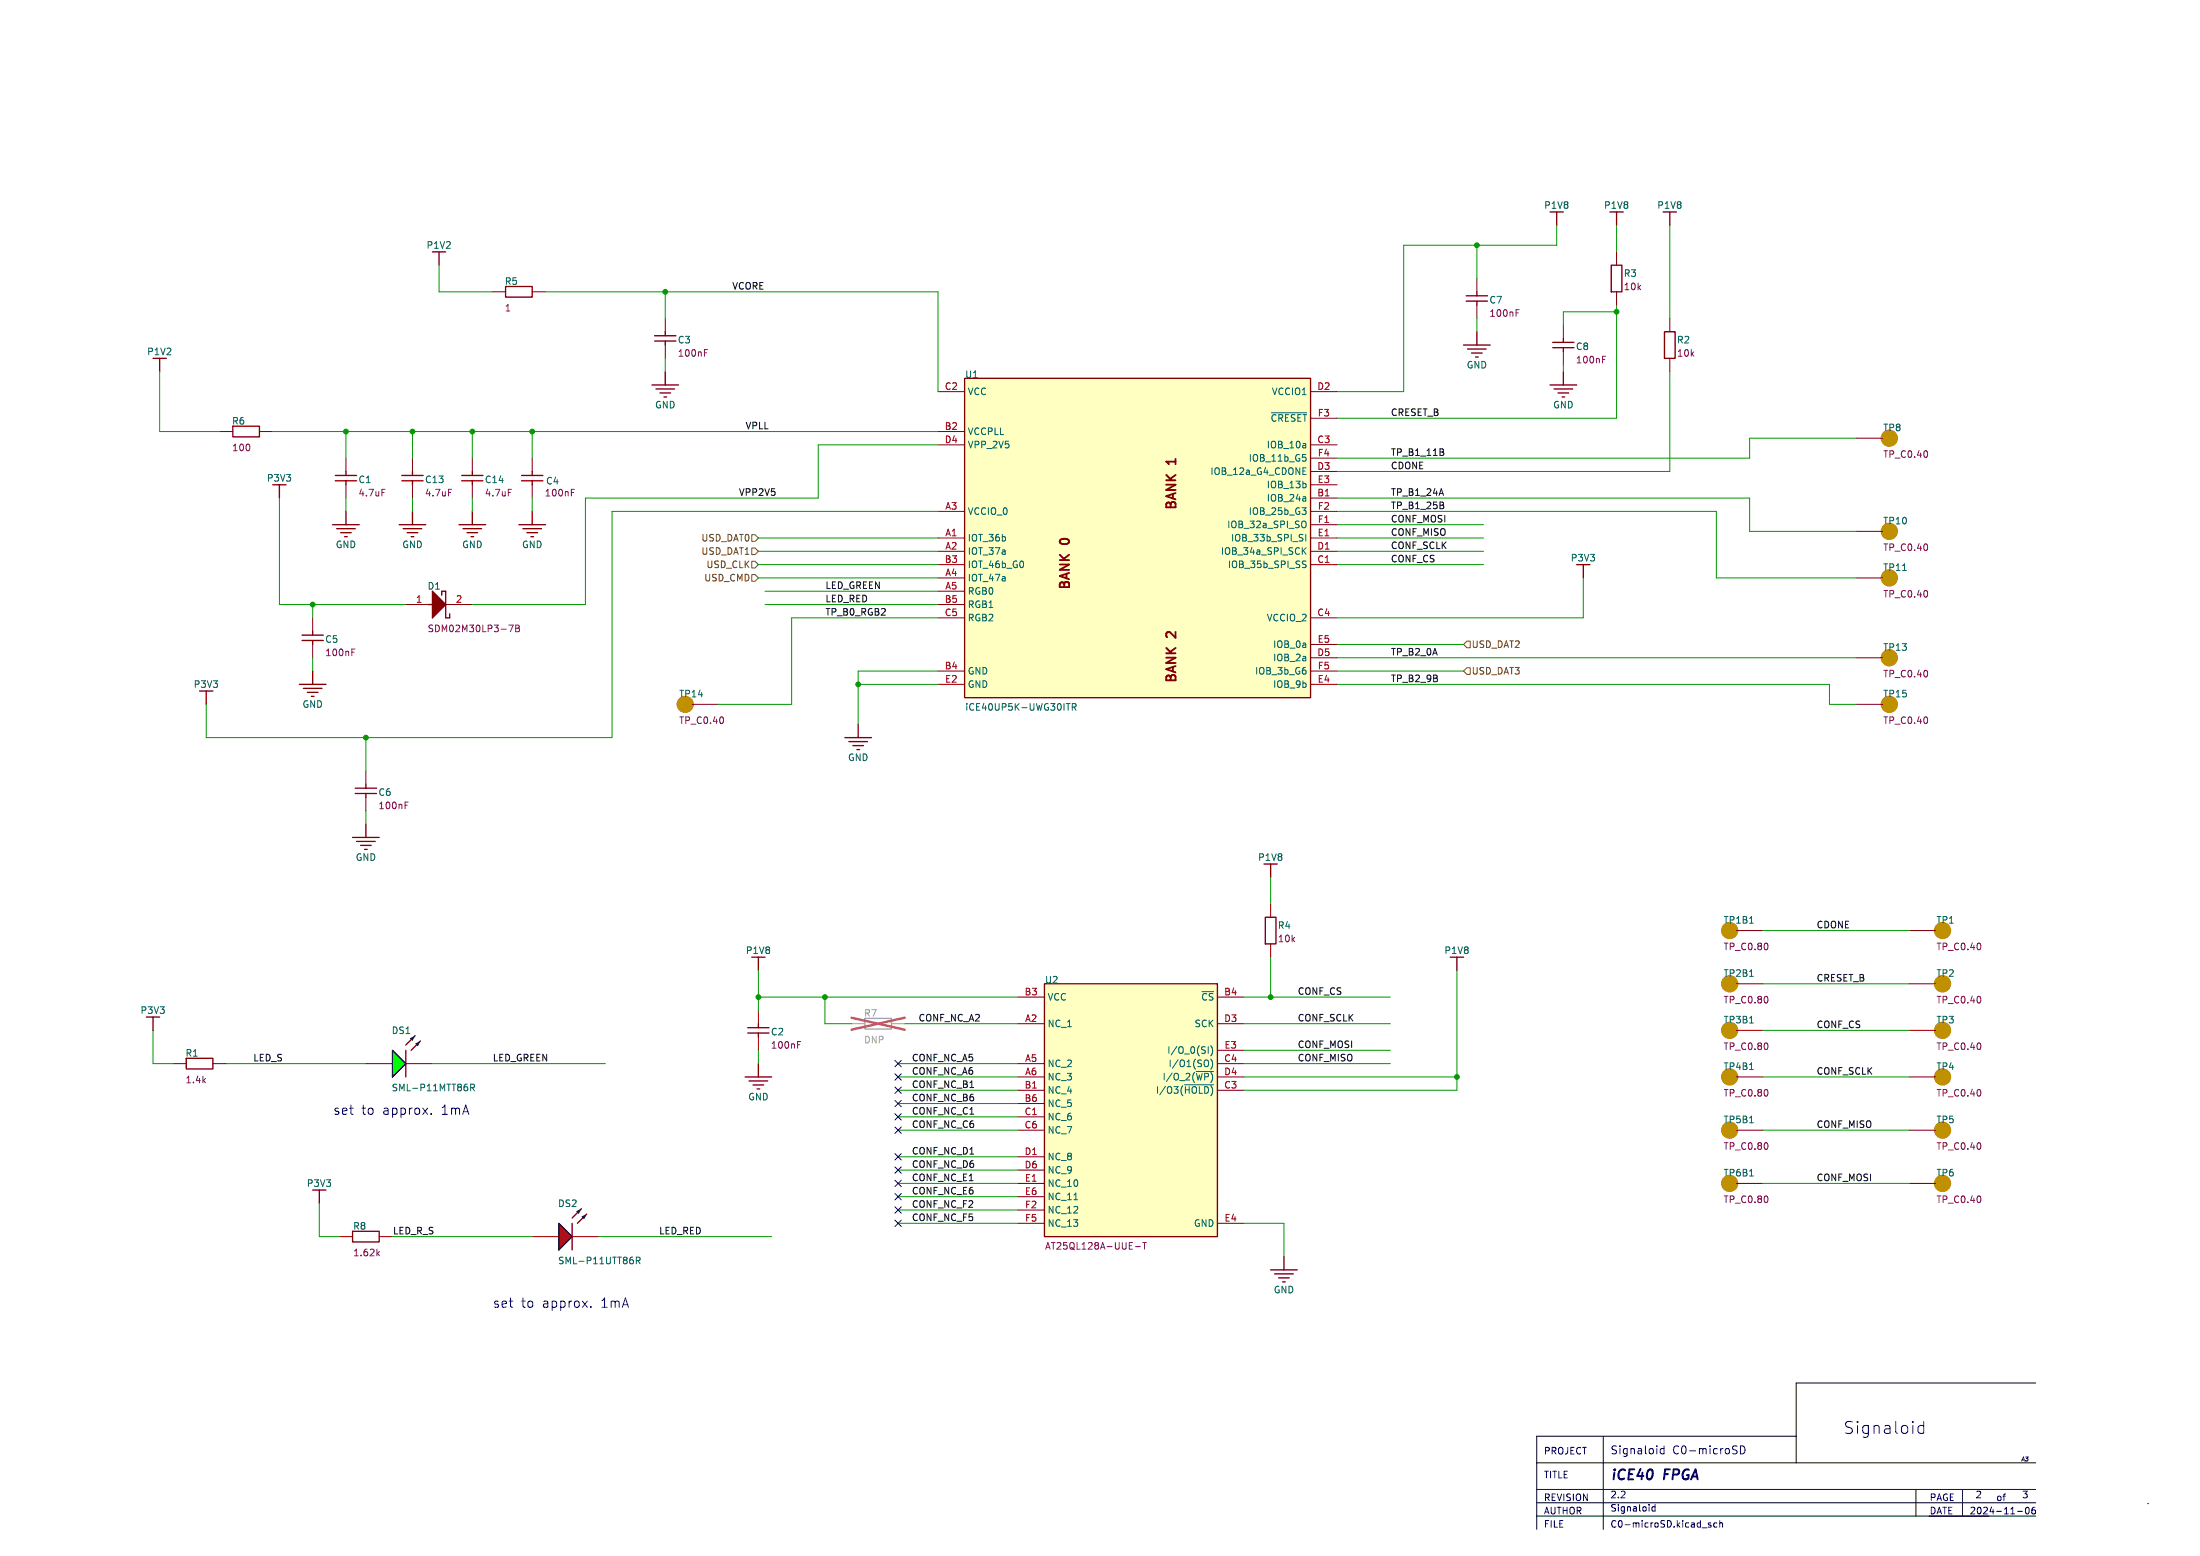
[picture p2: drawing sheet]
<svg xmlns="http://www.w3.org/2000/svg" width="420mm" height="297mm" viewBox="0 0 420 297" stroke-linecap="round" stroke-linejoin="round" font-family="sans-serif">
<path d="M410 287h.1" fill="none" stroke="#840000" stroke-width=".19"/>
<path d="M81.8 115.4h.7M82.5 112.9l2.6 2.5-2.6 2.5zM84.3 113.6v-.7h.8v5h.8v-.7" fill="none" stroke="#840000" stroke-width=".25"/>
<path d="M82.5 112.9l2.6 2.5-2.6 2.5z" fill="#840000"/>
<path d="M281.9 53.2v2.5M281.9 58.2v2.6M308.6 48.1v2.5M308.6 55.7v2.5M354.3 83.6h5.1M77.5 115.4h5M85.1 115.4h5.1M354.3 101.4h5.1M354.3 110.3h5.1M354.3 125.6h5.1" fill="none" stroke="#840000" stroke-width=".19"/>
<path d="M289.4 59.7h.4M289.4 59.1h.6M367.9 86.3v.8M97.1 119.3h.9l-.6 1.3M98.5 119.3h.4l.2 .3-.2 .3 .2 .1 .1 .3-.3 .3h-.4zM98.5 119.9h.4M367.9 104.1v.7M367.9 112.9v.8M367.9 128.2v.8" fill="none" stroke="#840084" stroke-width=".19"/>
<g fill="#bf9000" stroke="#bf9000" stroke-width=".76">
<circle cx="360.7" cy="101.4" r="1.27"/>
<circle cx="360.7" cy="110.3" r="1.27"/>
<circle cx="360.7" cy="125.6" r="1.27"/>
<circle cx="360.7" cy="83.6" r="1.27"/>
</g>
<path d="M363.2 108.9h.7" fill="none" stroke="#006464" stroke-width=".19"/>
<g fill="none" stroke="#840000" stroke-width=".25">
<path d="M279.9 56.5h4.1M279.9 57.5h4.1M281.9 55.7v.8M281.9 57.5v.7M297.2 40.5v2.5M307.6 50.6h2v5.1h-2zM308.6 40.5v2.5M318.8 40.5v2.5M279.4 65.9h5.1M280.2 66.6h3.5M280.9 67.4h2.1M281.7 68.1h.5"/>
<path d="M281.9 63.3v2.6M302.3 107.8v2.5"/>
</g>
<path d="M184.1 72.2h66.1v61h-66.1z" fill="#ffffc2"/>
<path d="M184.1 72.2h66.1v61h-66.1z" fill="none" stroke="#800000" stroke-width=".25"/>
<g fill="none" stroke="#840000" stroke-width=".19">
<path d="M94 55.7h2.5M101.6 55.7h2.5M127 60.8v2.5M127 65.9v2.5M179.1 74.8h5M250.2 74.8h5.1M250.2 79.8h5.1M298.4 62.1v2.5M298.4 67.1v2.6M318.8 60.8v2.5M318.8 68.4v2.5M78.7 87.5v2.5"/>
<path d="M78.7 92.5v2.6M90.2 87.5v2.5M90.2 92.5v2.6M101.6 87.5v2.5M101.6 92.5v2.6M179.1 97.6h5M179.1 82.4h5M179.1 84.9h5M250.2 97.6h5.1M250.2 95.1h5.1M250.2 84.9h5.1M250.2 90h5.1"/>
<path d="M250.2 92.5h5.1M250.2 87.5h5.1M179.1 102.7h5M179.1 105.2h5M179.1 110.3h5M179.1 112.9h5M179.1 107.8h5M179.1 115.4h5M179.1 117.9h5M250.2 102.7h5.1M250.2 105.2h5.1M250.2 107.8h5.1"/>
<path d="M250.2 117.9h5.1M250.2 100.2h5.1M132.1 134.4h5.1M179.1 128.1h5M179.1 130.6h5M250.2 128.1h5.1M250.2 125.6h5.1M250.2 130.6h5.1M250.2 123h5.1M354.3 134.4h5.1M242.6 172.5v2.6M331.5 177.6h5"/>
<path d="M364.5 177.6h5.1M242.6 180.2v2.5M331.5 196.7h5M331.5 187.8h5M364.5 196.7h5.1M364.5 187.8h5.1M331.5 205.6h5M331.5 215.7h5M364.5 205.6h5.1M364.5 215.7h5.1M331.5 225.9h5M364.5 225.9h5.1"/>
</g>
<g fill="none" stroke="#006464" stroke-width=".19">
<path d="M242.7 78.8h6.8M248.6 96.9h.7l-.4 .5M248.7 86.8h.6M248.7 89.9h.5M248.7 90.6h.6M248.7 89.3h.6M249 99.5h.2a.81 .81 0 0 1-.2 1.2M249.1 87.2l.2 .3v.3l-.2 .2M249.1 97.4l.2 .2v.3l-.2 .3M249.2 92.3l.1 .2-.1 .6M248.8 105.1l.5 .7M248.9 107.7l.3 .1 .1 .3-.2 .3h-.3"/>
<path d="M248.9 107.1h.4M249.3 102v1.3M249.3 104.5l-.7 .8M203.6 134.3h.7M203.9 134.3v1.3M204.7 135l.6-.1 .1-.2v-.3l-.7-.1v1.3M205 135l.4 .6M334 176.2h.7M334 195.3h.7M334 186.4h.7M334 204.1h.7M334 214.3h.7"/>
<path d="M334 224.5h.7"/>
</g>
<g fill="none" stroke="#840000" stroke-width=".25">
<path d="M83.8 48.1v2.5M96.5 54.7h5.1v2h-5.1zM124.5 73.5h5M125 64.1h4M125 65.1h4M125.2 74.2h3.6M126 75h2M126.7 75.8h.6M127 63.3v.8M127 65.1v.8M127 70.9v2.6M295.9 73.5h5.1"/>
<path d="M296.4 65.4h4.1M296.4 66.4h4.1M296.7 74.2h3.5M297.4 75h2.1M298.2 75.8h.5M298.4 64.6v.8M298.4 66.4v.7M298.4 70.9v2.6M317.8 63.3h2v5.1h-2zM76.7 90.8h4.1M76.7 91.8h4.1M78.7 90v.8"/>
<path d="M78.7 91.8v.7M78.7 97.6v2.6M88.1 90.8h4.1M88.1 91.8h4.1M90.2 90v.8M90.2 91.8v.7M90.2 97.6v2.6M99.6 90.8h4M99.6 91.8h4M101.6 90v.8M101.6 91.8v.7M101.6 97.6v2.6"/>
<path d="M76.2 100.2h5.1M77 100.9h3.5M77.7 101.7h2.1M78.5 102.4h.5M87.6 100.2h5.1M88.4 100.9h3.5M89.2 101.7h2M89.9 102.4h.5M99.1 100.2h5M99.8 100.9h3.6M100.6 101.7h2M101.3 102.4h.6"/>
<path d="M163.8 138.3v2.5M161.3 140.8h5.1M162.1 141.6h3.5M162.8 142.3h2M163.6 143.1h.5M241.6 175.1h2v5.1h-2zM242.6 164.9v2.6M278.1 182.7v2.5M245.1 239.9v2.5M242.6 242.4h5M243.3 243.2h3.6M244.1 243.9h2"/>
<path d="M244.9 244.7h.5"/>
</g>
<g fill="none" stroke="#840084" stroke-width=".19">
<path d="M134.5 67.3h.4M134.5 66.7h.6M305.9 68.6h.4M305.9 68h.6M85.6 93.4h.6M97 93.4h.6M109.1 93.4h.6M109.1 94h.4M138.1 137.1v.8M367.9 137.1v.8M337.4 199.3v.8M337.4 180.3v.7"/>
<path d="M337.4 190.4v.8M378.1 190.4v.8M378.1 180.3v.7M378.1 199.3v.8M337.4 208.2v.8M337.4 218.4v.7M378.1 208.2v.8M378.1 218.4v.7M337.4 228.5v.8M378.1 228.5v.8"/>
</g>
<g fill="#bf9000" stroke="#bf9000" stroke-width=".76">
<circle cx="330.2" cy="196.7" r="1.27"/>
<circle cx="330.2" cy="205.6" r="1.27"/>
<circle cx="330.2" cy="187.8" r="1.27"/>
<circle cx="370.8" cy="187.8" r="1.27"/>
<circle cx="370.8" cy="196.7" r="1.27"/>
<circle cx="370.8" cy="177.6" r="1.27"/>
<circle cx="370.8" cy="205.6" r="1.27"/>
<circle cx="330.2" cy="225.9" r="1.27"/>
<circle cx="370.8" cy="215.7" r="1.27"/>
<circle cx="370.8" cy="225.9" r="1.27"/>
<circle cx="330.2" cy="215.7" r="1.27"/>
<circle cx="330.2" cy="177.6" r="1.27"/>
<circle cx="360.7" cy="134.4" r="1.27"/>
<circle cx="130.8" cy="134.4" r="1.27"/>
</g>
<path d="M165.1 194.4h5.1v2h-5.1z" fill="none" stroke="#a1a1a1" stroke-width=".25"/>
<path d="M162.6 195.4h2.5M170.2 195.4h2.5" fill="none" stroke="#a1a1a1" stroke-width=".19"/>
<path d="M162.6 194.3l10.1 2.2M172.7 194.3l-10.1 2.2" fill="none" stroke="#e65255" stroke-width=".46"/>
<path d="M106.7 233.5l2.5 2.5-2.5 2.6z" fill="#f00"/>
<path d="M61 227.2v2.5M67.3 235h5.1v2.1h-5.1zM109.2 233.5v5.1M111 230.7l-1.8 1.8M112 231.7l-1.8 1.8" fill="none" stroke="#840000" stroke-width=".25"/>
<path d="M106.7 233.5l2.5 2.5-2.5 2.6z" fill="none" stroke="#000" stroke-width=".25"/>
<path d="M110 231.2l1-.5-.5 1zM111 232.2l1-.5-.5 1z" fill="#000"/>
<path d="M64.8 236h2.5M72.4 236h2.5M101.6 236h5.1M109.2 236h5.1" fill="none" stroke="#840000" stroke-width=".19"/>
<path d="M121.5 240.6h.6l.1-.2-.1-.3-.6-.1v1.2M121.8 240.6l.4 .6" fill="none" stroke="#006464" stroke-width=".19"/>
<path d="M72.1 239.2l.3 .5M72.4 238.9l-.4 .4" fill="none" stroke="#840084" stroke-width=".19"/>
<path d="M74.9 200.5l2.6 2.5-2.6 2.6z" fill="#0f0"/>
<path d="M79.2 197.7l-1.7 1.8M80.3 198.7l-1.8 1.8M77.5 200.5v5.1" fill="none" stroke="#840000" stroke-width=".25"/>
<path d="M74.9 200.5l2.6 2.5-2.6 2.6z" fill="none" stroke="#000" stroke-width=".25"/>
<path d="M78.2 198.2l1-.5-.5 1zM79.2 199.2l1.1-.5-.5 1z" fill="#000"/>
<path d="M69.8 203h5.1M77.5 203h5" fill="none" stroke="#840000" stroke-width=".19"/>
<path d="M89.8 207.6l.7-.1 .1-.1-.1-.3-.7-.2v1.3M90.1 207.6l.5 .6" fill="none" stroke="#006464" stroke-width=".19"/>
<path d="M199.4 187.8h33v48.2h-33z" fill="#ffffc2"/>
<path d="M199.4 187.8h33v48.2h-33z" fill="none" stroke="#800000" stroke-width=".25"/>
<g fill="none" stroke="#840000" stroke-width=".19">
<path d="M41.9 82.4h2.5M49.5 82.4h2.6M66 87.5v2.5M66 92.5v2.6M59.7 117.9v2.6M59.7 123v2.6M69.8 147.1v2.6M69.8 152.2v2.6M144.8 192.9v2.5M144.8 197.9v2.6M194.3 195.4h5.1M194.3 190.3h5.1"/>
<path d="M232.4 195.4h5.1M232.4 190.3h5.1M33 203h2.6M40.6 203h2.6M194.3 203h5.1M194.3 205.6h5.1M194.3 208.1h5.1M194.3 210.6h5.1M194.3 213.2h5.1M194.3 215.7h5.1M232.4 203h5.1M232.4 205.6h5.1"/>
<path d="M232.4 208.1h5.1M232.4 200.5h5.1M194.3 220.8h5.1M194.3 223.3h5.1M194.3 225.9h5.1M194.3 233.5h5.1M194.3 228.4h5.1M194.3 231h5.1M232.4 233.5h5.1"/>
</g>
<path d="M230.7 199.8v1.3M231.1 199.6a1.46 1.46 0 0 1 0 1.9M226.1 207.1h5.6M228.4 204.5h3.3M230.5 202.4a.9 .9 0 0 1 0 1.1M231.1 202.2a1.46 1.46 0 0 1 0 1.9M205 229h.7" fill="none" stroke="#006464" stroke-width=".19"/>
<path d="M72.9 93.4h.6M67.2 124.5h.4M67.2 123.9h.6M77.3 153.7h.5M77.3 153.1h.6M152.3 199.4h.4M152.3 198.8h.6M216.7 238h1M218.1 237.2h.8M218.5 237.2v1.2" fill="none" stroke="#840084" stroke-width=".19"/>
<g fill="none" stroke="#840000" stroke-width=".25">
<path d="M30.5 68.4v2.5M44.4 81.4h5.1v2h-5.1zM53.3 92.5v2.6M64 90.8h4.1M64 91.8h4.1M66 90v.8M66 91.8v.7M66 97.6v2.6M63.5 100.2h5.1M64.3 100.9h3.5M65 101.7h2.1M65.8 102.4h.5"/>
<path d="M39.4 131.9v2.5M57.1 130.6h5.1M57.7 121.2h4M57.7 122.3h4M57.9 131.4h3.6M58.7 132.2h2M59.4 132.9h.5M59.7 120.5v.7M59.7 122.3v.7M59.7 128.1v2.5M67.3 159.8h5.1M67.8 150.4h4.1"/>
<path d="M67.8 151.5h4.1M69.8 149.7v.7M69.8 151.5v.7M69.8 157.3v2.5M68.1 160.6h3.5M68.8 161.4h2.1M69.6 162.1h.5M29.2 194.1v2.6M142.7 196.2h4.1M142.7 197.2h4.1M144.8 182.7v2.5M144.8 195.4v.8"/>
<path d="M144.8 197.2v.7M35.6 202h5v2h-5zM142.2 205.6h5.1M143 206.3h3.6M143.8 207.1h2M144.5 207.8h.5M144.8 203v2.6"/>
</g>
<path d="M143.5 102.1h.6l.7 .6-.7 .6h-.6zM143.5 107.1h.6l.7 .7-.7 .6h-.6zM143.5 104.6h.6l.7 .6-.7 .7h-.6zM143.5 109.7h.6l.7 .6-.7 .6h-.6zM280 122.4h.7v1.2h-.7l-.6-.6zM280 127.5h.7v1.2h-.7l-.6-.6z" fill="none" stroke="#725600" stroke-width=".19"/>
<path d="M275.1 93.3l.5 1.3M275.5 96.5l.1 .2-.1 .3M275.5 86.3l.1 .2-.1 .4M275.5 96v.3M275.5 85.8v.4" fill="none" stroke="#0f0f0f" stroke-width=".19"/>
<g fill="none" stroke="#0000c2" stroke-width=".19">
<path d="M82.3 212.5v.2M112.8 249.4v.1M317.7 276v1.5M317.7 276.6l-.5-.1-.3 .3 .2 .6h.6M331.3 276.8l.3 .3-.1 .3-.2 .1M331.4 276l.2 .1M332.3 276a.77 .77 0 0 1 .8 .7 .77 .77 0 0 1-.8 .8zM367.2 271.3v2.3M367.2 272.2l-.6-.1-.4 .4v.7l.2 .3 .2 .1 .6-.1M316 287.2v1.2M316 287.7l-.4-.1-.2 .2 .1 .6h.5M324.9 291.6h1"/>
<path d="M326.6 290.7h-.3l-.2 .1 .1 .2 .4 .1v.3h-.5M327.8 290.7h-.4l-.2 .2 .1 .5h.5M328.3 290.8l.2-.1h.3v.8M328.3 290.2v1.3M385.2 288.5h.9M386.8 287.8l.2-.1a.68 .68 0 0 1 .4 .6 .68 .68 0 0 1-.4 .7l-.3-.5zM388.5 287.7l-.4 .1-.2 .2v.7l.2 .3 .4-.2 .1-.4-.1-.2h-.4l-.2 .2"/>
</g>
<path d="M293.4 279.2h95.2M306.1 274.1v17.8M342.9 274.1h-49.5v17.8M388.6 264h-45.7v15.2M293.4 289.4h95.2M293.4 284.3h95.2M293.4 286.8h95.2M365.8 284.3v5.1M374.6 284.3v5.1" fill="none" stroke="#000" stroke-width=".19"/>
<g fill="none" stroke="#009600" stroke-width=".19">
<path d="M83.8 50.6v5.1h10.2M104.1 55.7h75v19.1M127 55.7v5.1M281.9 46.8v6.4M297.2 43v3.8h-29.2v28h-12.7M308.6 59.5h-10.2v2.6M308.6 43v5.1M308.6 58.2v21.6h-53.3M318.8 43v17.8M30.5 70.9v11.5h11.4M127 68.4v2.5M281.9 60.8v2.5"/>
<path d="M298.4 69.7v1.2M318.8 70.9v19.1h-63.5M52.1 82.4h127M53.3 95.1v20.3h24.2M66 82.4v5.1M66 95.1v2.5M78.7 82.4v5.1M78.7 95.1v2.5M90.2 82.4v5.1M90.2 95.1v2.5M101.6 82.4v5.1M101.6 95.1v2.5"/>
<path d="M179.1 97.6h-62.3v43.2h-77.4v-6.4M179.1 84.9h-22.9v10.2h-44.4v20.3h-21.6M255.3 97.6h72.4v12.7h26.6M255.3 95.1h78.7v6.3h20.3M354.3 83.6h-20.3v3.9h-78.7M59.7 115.4v2.5M144.8 110.3h34.3M144.8 105.2h34.3M144.8 102.7h34.3M144.8 107.8h34.3M146 115.4h33.1M146 112.9h33.1"/>
<path d="M179.1 117.9h-28v16.5h-13.9M255.3 105.2h27.9M255.3 102.7h27.9M255.3 107.8h27.9M255.3 100.2h27.9M302.3 110.3v7.6h-47M59.7 125.6v2.5M163.8 130.6h15.3M179.1 128.1h-15.3v10.2M255.3 130.6h93.9v3.8h5.1M255.3 128.1h24.1M255.3 125.6h99"/>
<path d="M255.3 123h24.1M69.8 140.8v6.3M69.8 154.8v2.5M242.6 167.5v5M336.5 177.6h28M29.2 196.7v6.3h3.8M144.8 190.3h49.5M144.8 185.2v7.7M157.5 190.3v5.1h5.1M172.7 195.4h21.6M237.5 195.4h27.9M237.5 190.3h27.9"/>
<path d="M242.6 182.7v7.6M278.1 185.2v22.9h-40.6M336.5 187.8h28M336.5 196.7h28M43.2 203h26.6M82.5 203h33.1M144.8 200.5v2.5M171.4 215.7h22.9M171.4 213.2h22.9M171.4 208.1h22.9M171.4 203h22.9M171.4 205.6h22.9"/>
<path d="M171.4 210.6h22.9M237.5 200.5h27.9M237.5 203h27.9M237.5 205.6h40.6M336.5 215.7h28M336.5 205.6h28M61 229.7v6.3h3.8M74.9 236h26.7M114.3 236h33M171.4 225.9h22.9M171.4 231h22.9M171.4 228.4h22.9"/>
<path d="M171.4 233.5h22.9M171.4 223.3h22.9M171.4 220.8h22.9M237.5 233.5h7.6v6.4M336.5 225.9h28"/>
</g>
<g fill="none" stroke="#000084" stroke-width=".19">
<path d="M170.8 207.5l1.3 1.2M170.8 210l1.3 1.3M170.8 215.1l1.3 1.2M170.8 212.6l1.3 1.2M170.8 205l1.3 1.2M170.8 202.4l1.3 1.2M172.1 207.5l-1.3 1.2M172.1 210l-1.3 1.3M172.1 215.1l-1.3 1.2M172.1 212.6l-1.3 1.2M172.1 205l-1.3 1.2M172.1 202.4l-1.3 1.2"/>
<path d="M170.8 232.9l1.3 1.2M170.8 230.4l1.3 1.2M170.8 227.8l1.3 1.2M170.8 225.3l1.3 1.2M170.8 222.7l1.3 1.3M170.8 220.2l1.3 1.2M172.1 232.9l-1.3 1.2M172.1 230.4l-1.3 1.2M172.1 227.8l-1.3 1.2M172.1 225.3l-1.3 1.2M172.1 222.7l-1.3 1.3M172.1 220.2l-1.3 1.2"/>
</g>
<g fill="#009600" stroke="#009600" stroke-width=".19">
<circle cx="163.8" cy="130.6" r=".46"/>
<circle cx="69.8" cy="140.8" r=".46"/>
<circle cx="90.2" cy="82.4" r=".46"/>
<circle cx="66" cy="82.4" r=".46"/>
<circle cx="59.7" cy="115.4" r=".46"/>
<circle cx="78.7" cy="82.4" r=".46"/>
<circle cx="157.5" cy="190.3" r=".46"/>
<circle cx="144.8" cy="190.3" r=".46"/>
<circle cx="127" cy="55.7" r=".46"/>
<circle cx="101.6" cy="82.4" r=".46"/>
<circle cx="278.1" cy="205.6" r=".46"/>
<circle cx="242.6" cy="190.3" r=".46"/>
<circle cx="308.6" cy="59.5" r=".46"/>
<circle cx="281.9" cy="46.8" r=".46"/>
</g>
<text font-size="3.2" fill="#0000c2" x="351.8" y="273.9">Signaloid</text>
<g font-size="2.7" fill="#0000c2">
<text x="307.3" y="283">iCE40</text>
<text x="317.7" y="283">FPGA</text>
</g>
<g font-size="2.5" fill="#840000">
<text x="225" y="88.6" transform="rotate(-90 225 88.6)">1</text>
<text x="225" y="97.6" transform="rotate(-90 225 97.6)">BANK</text>
<text x="204.7" y="103.8" transform="rotate(-90 204.7 103.8)">0</text>
<text x="204.7" y="112.9" transform="rotate(-90 204.7 112.9)">BANK</text>
<text x="225" y="121.6" transform="rotate(-90 225 121.6)">2</text>
<text x="225" y="130.6" transform="rotate(-90 225 130.6)">BANK</text>
</g>
<g font-size="2.5" fill="#0000c2">
<text x="63.5" y="212.9">set</text>
<text x="68.9" y="212.9">to</text>
<text x="73" y="212.9">approx.</text>
<text x="84.3" y="212.9">1mA</text>
<text x="94" y="249.8">set</text>
<text x="99.4" y="249.8">to</text>
<text x="103.5" y="249.8">approx.</text>
<text x="114.8" y="249.8">1mA</text>
</g>
<g font-size="2.1" fill="#0000c2">
<text x="307.3" y="277.7">Signaloid</text>
<text x="319.3" y="277.7">C0-microSD</text>
</g>
<g font-size="1.8" fill="#006464">
<text x="294.7" y="40.1">P1V8</text>
<text x="306.1" y="40.1">P1V8</text>
<text x="316.3" y="40.1">P1V8</text>
<text x="81.3" y="47.7">P1V2</text>
<text x="309.9" y="53">R3</text>
<text x="96.3" y="54.6">R5</text>
<text x="284.2" y="58.1">C7</text>
<text x="129.3" y="65.7">C3</text>
<text x="320.1" y="65.7">R2</text>
<text x="28" y="68">P1V2</text>
<text x="279.9" y="70.5">GND</text>
<text x="300.7" y="67">C8</text>
<text x="184.2" y="72.4">U1</text>
<text x="184.7" y="75.6">VCC</text>
<text x="242.7" y="75.6">VCCIO1</text>
<text x="44.2" y="81.2">R6</text>
<text x="125" y="78.2">GND</text>
<text x="184.7" y="83.2">VCCPLL</text>
<text x="242.5" y="80.7">~{CRESET}</text>
<text x="296.4" y="78.2">GND</text>
<text x="359.4" y="82.5">TP8</text>
<text x="184.7" y="85.8">VPP_2V5</text>
<text x="238.3" y="88.3">IOB_11b_G5</text>
<text x="241.7" y="85.8">IOB_10a</text>
<text x="50.8" y="92.1">P3V3</text>
<text x="68.3" y="92.4">C1</text>
<text x="81" y="92.4">C13</text>
<text x="92.5" y="92.4">C14</text>
<text x="104.1" y="92.7">C4</text>
<text x="231" y="90.9">IOB_12a_G4_CDONE</text>
<text x="241.7" y="95.9">IOB_24a</text>
<text x="241.7" y="93.4">IOB_13b</text>
<text x="184.7" y="98.5">VCCIO_0</text>
<text x="234.2" y="101">IOB_32a_SPI_SO</text>
<text x="238.3" y="98.5">IOB_25b_G3</text>
<text x="359.4" y="100.3">TP10</text>
<text x="64" y="104.8">GND</text>
<text x="76.7" y="104.8">GND</text>
<text x="88.1" y="104.8">GND</text>
<text x="99.6" y="104.8">GND</text>
<text x="184.7" y="103.6">IOT_36b</text>
<text x="184.7" y="106.1">IOT_37a</text>
<text x="233" y="106.1">IOB_34a_SPI_SCK</text>
<text x="234.9" y="103.6">IOB_33b_SPI_SI</text>
<text x="299.8" y="107.4">P3V3</text>
<text x="81.5" y="112.7">D1</text>
<text x="184.7" y="111.2">IOT_47a</text>
<text x="184.7" y="113.7">RGB0</text>
<text x="184.7" y="108.6">IOT_46b_G0</text>
<text x="234.3" y="108.6">IOB_35b_SPI_SS</text>
<text x="359.4" y="109.2">TP11</text>
<text x="184.7" y="116.3">RGB1</text>
<text x="184.7" y="118.8">RGB2</text>
<text x="241.7" y="118.8">VCCIO_2</text>
<text x="62" y="122.9">C5</text>
<text x="242.9" y="123.9">IOB_0a</text>
<text x="359.4" y="124.4">TP13</text>
<text x="36.9" y="131.5">P3V3</text>
<text x="184.7" y="129">GND</text>
<text x="184.7" y="131.5">GND</text>
<text x="239.5" y="129">IOB_3b_G6</text>
<text x="242.9" y="126.4">IOB_2a</text>
<text x="242.9" y="131.5">IOB_9b</text>
<text x="57.7" y="135.3">GND</text>
<text x="129.5" y="133.3">TP14</text>
<text x="184.2" y="135.9">iCE40UP5K-UWG30ITR</text>
<text x="359.4" y="133.3">TP15</text>
<text x="161.8" y="145.5">GND</text>
<text x="72.1" y="152.1">C6</text>
<text x="67.8" y="164.5">GND</text>
<text x="240.1" y="164.5">P1V8</text>
<text x="243.8" y="177.5">R4</text>
<text x="328.9" y="176.5">TP1B1</text>
<text x="369.6" y="176.5">TP1</text>
<text x="142.3" y="182.3">P1V8</text>
<text x="275.6" y="182.3">P1V8</text>
<text x="199.4" y="187.9">U2</text>
<text x="199.9" y="191.2">VCC</text>
<text x="229.2" y="191.2">~{CS}</text>
<text x="328.9" y="186.7">TP2B1</text>
<text x="369.6" y="186.7">TP2</text>
<text x="26.7" y="193.7">P3V3</text>
<text x="74.7" y="197.6">DS1</text>
<text x="147.1" y="197.8">C2</text>
<text x="199.9" y="196.3">NC_1</text>
<text x="227.9" y="196.3">SCK</text>
<text x="328.9" y="195.5">TP3B1</text>
<text x="369.6" y="195.5">TP3</text>
<text x="35.3" y="201.9">R1</text>
<text x="199.9" y="203.9">NC_2</text>
<text x="222.7" y="201.3">I/O_0(SI)</text>
<text x="223" y="203.9">I/O1(SO)</text>
<text x="74.7" y="208.5">SML-P11MTT86R</text>
<text x="199.9" y="206.4">NC_3</text>
<text x="199.9" y="209">NC_4</text>
<text x="220.6" y="209">I/O3(~{HOLD)}</text>
<text x="221.8" y="206.4">I/O_2(~{WP)}</text>
<text x="328.9" y="204.4">TP4B1</text>
<text x="369.6" y="204.4">TP4</text>
<text x="142.7" y="210.2">GND</text>
<text x="199.9" y="211.5">NC_5</text>
<text x="199.9" y="214">NC_6</text>
<text x="328.9" y="214.6">TP5B1</text>
<text x="369.6" y="214.6">TP5</text>
<text x="199.9" y="216.6">NC_7</text>
<text x="199.9" y="221.7">NC_8</text>
<text x="58.5" y="226.7">P3V3</text>
<text x="199.9" y="224.2">NC_9</text>
<text x="199.9" y="226.7">NC_10</text>
<text x="328.9" y="224.8">TP6B1</text>
<text x="369.6" y="224.8">TP6</text>
<text x="106.4" y="230.6">DS2</text>
<text x="199.9" y="229.3">NC_11</text>
<text x="199.9" y="231.8">NC_12</text>
<text x="67.3" y="234.9">R8</text>
<text x="199.9" y="234.4">NC_13</text>
<text x="227.8" y="234.4">GND</text>
<text x="106.4" y="241.5">SML-P11UTT86R</text>
<text x="243.1" y="247.1">GND</text>
</g>
<g font-size="1.8" fill="#840084">
<text x="96.3" y="59.7">1</text>
<text x="309.9" y="55.6">10k</text>
<text x="284.2" y="60.7">100nF</text>
<text x="129.3" y="68.3">100nF</text>
<text x="300.7" y="69.6">100nF</text>
<text x="320.1" y="68.3">10k</text>
<text x="44.2" y="86.3">100</text>
<text x="359.4" y="87.6">TP_C0.40</text>
<text x="68.3" y="95">4.7uF</text>
<text x="81" y="95">4.7uF</text>
<text x="92.5" y="95">4.7uF</text>
<text x="103.9" y="95">100nF</text>
<text x="359.4" y="105.4">TP_C0.40</text>
<text x="359.4" y="114.3">TP_C0.40</text>
<text x="62" y="125.4">100nF</text>
<text x="81.5" y="120.9">SDM02M30LP3-7B</text>
<text x="359.4" y="129.5">TP_C0.40</text>
<text x="129.5" y="138.4">TP_C0.40</text>
<text x="359.4" y="138.4">TP_C0.40</text>
<text x="72.1" y="154.6">100nF</text>
<text x="243.8" y="180">10k</text>
<text x="328.9" y="181.6">TP_C0.80</text>
<text x="369.6" y="181.6">TP_C0.40</text>
<text x="328.9" y="191.7">TP_C0.80</text>
<text x="369.6" y="191.7">TP_C0.40</text>
<text x="147.1" y="200.4">100nF</text>
<text x="328.9" y="200.6">TP_C0.80</text>
<text x="369.6" y="200.6">TP_C0.40</text>
<text x="35.3" y="207">1.4k</text>
<text x="328.9" y="209.5">TP_C0.80</text>
<text x="369.6" y="209.5">TP_C0.40</text>
<text x="328.9" y="219.7">TP_C0.80</text>
<text x="369.6" y="219.7">TP_C0.40</text>
<text x="328.9" y="229.8">TP_C0.80</text>
<text x="369.6" y="229.8">TP_C0.40</text>
<text x="67.3" y="240">1.62k</text>
<text x="199.4" y="238.7">AT25QL128A-UUE-T</text>
</g>
<g font-size="1.8" fill="#0f0f0f">
<text x="139.7" y="55.4">VCORE</text>
<text x="142.2" y="82">VPLL</text>
<text x="265.4" y="79.5">CRESET_B</text>
<text x="265.4" y="89.6">CDONE</text>
<text x="265.4" y="87.1">TP_B1_11B</text>
<text x="141" y="94.7">VPP2V5</text>
<text x="265.4" y="94.7">TP_B1_24A</text>
<text x="265.4" y="97.3">TP_B1_25B</text>
<text x="265.4" y="99.8">CONF_MOSI</text>
<text x="265.4" y="107.4">CONF_CS</text>
<text x="265.4" y="102.3">CONF_MISO</text>
<text x="265.4" y="104.9">CONF_SCLK</text>
<text x="157.5" y="112.5">LED_GREEN</text>
<text x="157.5" y="115">LED_RED</text>
<text x="157.5" y="117.6">TP_B0_RGB2</text>
<text x="265.4" y="125.2">TP_B2_0A</text>
<text x="265.4" y="130.3">TP_B2_9B</text>
<text x="346.7" y="177.3">CDONE</text>
<text x="247.6" y="190">CONF_CS</text>
<text x="346.7" y="187.4">CRESET_B</text>
<text x="175.3" y="195.1">CONF_NC_A2</text>
<text x="247.6" y="195.1">CONF_SCLK</text>
<text x="346.7" y="196.3">CONF_CS</text>
<text x="48.3" y="202.7">LED_S</text>
<text x="94" y="202.7">LED_GREEN</text>
<text x="174" y="202.7">CONF_NC_A5</text>
<text x="247.6" y="200.1">CONF_MOSI</text>
<text x="247.6" y="202.7">CONF_MISO</text>
<text x="174" y="207.8">CONF_NC_B1</text>
<text x="174" y="205.2">CONF_NC_A6</text>
<text x="346.7" y="205.2">CONF_SCLK</text>
<text x="174" y="215.4">CONF_NC_C6</text>
<text x="174" y="210.3">CONF_NC_B6</text>
<text x="174" y="212.8">CONF_NC_C1</text>
<text x="346.7" y="215.4">CONF_MISO</text>
<text x="174" y="220.5">CONF_NC_D1</text>
<text x="174" y="223">CONF_NC_D6</text>
<text x="174" y="225.5">CONF_NC_E1</text>
<text x="346.7" y="225.5">CONF_MOSI</text>
<text x="174" y="233.2">CONF_NC_F5</text>
<text x="174" y="228.1">CONF_NC_E6</text>
<text x="174" y="230.6">CONF_NC_F2</text>
<text x="74.9" y="235.7">LED_R_S</text>
<text x="125.7" y="235.7">LED_RED</text>
</g>
<g font-size="1.8" fill="#a90000">
<text x="180.3" y="74.5">C2</text>
<text x="251.4" y="74.5">D2</text>
<text x="180.3" y="82.1">B2</text>
<text x="251.5" y="79.6">F3</text>
<text x="180.3" y="84.7">D4</text>
<text x="251.4" y="84.7">C3</text>
<text x="251.4" y="89.7">D3</text>
<text x="251.5" y="87.2">F4</text>
<text x="251.4" y="94.8">B1</text>
<text x="251.4" y="92.3">E3</text>
<text x="180.4" y="97.4">A3</text>
<text x="251.5" y="99.9">F1</text>
<text x="251.5" y="97.4">F2</text>
<text x="180.3" y="107.5">B3</text>
<text x="180.4" y="102.4">A1</text>
<text x="180.4" y="105">A2</text>
<text x="251.4" y="107.5">C1</text>
<text x="251.4" y="105">D1</text>
<text x="251.4" y="102.4">E1</text>
<text x="180.4" y="110.1">A4</text>
<text x="180.4" y="112.6">A5</text>
<text x="79.3" y="115.1">1</text>
<text x="86.9" y="115.1">2</text>
<text x="180.3" y="115.1">B5</text>
<text x="180.3" y="117.7">C5</text>
<text x="251.4" y="117.7">C4</text>
<text x="251.4" y="125.3">D5</text>
<text x="251.4" y="122.8">E5</text>
<text x="180.3" y="127.8">B4</text>
<text x="180.3" y="130.4">E2</text>
<text x="251.4" y="130.4">E4</text>
<text x="251.5" y="127.8">F5</text>
<text x="195.5" y="190.1">B3</text>
<text x="233.6" y="190.1">B4</text>
<text x="195.6" y="195.1">A2</text>
<text x="233.6" y="195.1">D3</text>
<text x="195.6" y="202.8">A5</text>
<text x="233.6" y="202.8">C4</text>
<text x="233.7" y="200.2">E3</text>
<text x="195.5" y="207.8">B1</text>
<text x="195.6" y="205.3">A6</text>
<text x="233.6" y="207.8">C3</text>
<text x="233.6" y="205.3">D4</text>
<text x="195.5" y="210.4">B6</text>
<text x="195.5" y="212.9">C1</text>
<text x="195.5" y="215.5">C6</text>
<text x="195.5" y="220.5">D1</text>
<text x="195.5" y="223.1">D6</text>
<text x="195.6" y="225.6">E1</text>
<text x="195.6" y="228.2">E6</text>
<text x="195.6" y="230.7">F2</text>
<text x="195.6" y="233.2">F5</text>
<text x="233.7" y="233.2">E4</text>
</g>
<g font-size="1.8" fill="#725600">
<text x="133.8" y="103.6">USD_DAT0</text>
<text x="133.8" y="106.1">USD_DAT1</text>
<text x="134.3" y="111.2">USD_CMD</text>
<text x="134.8" y="108.6">USD_CLK</text>
<text x="280.9" y="123.9">USD_DAT2</text>
<text x="280.9" y="129">USD_DAT3</text>
</g>
<text font-size="1.8" fill="#989898" x="164.9" y="194.3">R7</text>
<text font-size="1.8" fill="#a1a1a1" x="164.9" y="199.4">DNP</text>
<g font-size="1.8" fill="#0000c2">
<text x="294.6" y="277.7">PROJECT</text>
<text x="294.6" y="282.4">TITLE</text>
<text x="294.6" y="286.6">REVISION</text>
<text x="307.3" y="286.2">2.2</text>
<text x="368.3" y="286.6">PAGE</text>
<text x="377" y="286.2">2</text>
<text x="381" y="286.6">of</text>
<text x="385.9" y="286.2">3</text>
<text x="294.6" y="291.7">FILE</text>
<text x="294.6" y="289.1">AUTHOR</text>
<text x="307.3" y="291.7">C0-microSD.kicad_sch</text>
<text x="307.3" y="288.7">Signaloid</text>
<text x="368.3" y="289.1">DATE</text>
<text x="375.9" y="289.1">2024-11-06</text>
</g>
<text font-size="1.1" fill="#0000c2" x="385.7" y="279">A3</text>
</svg>
